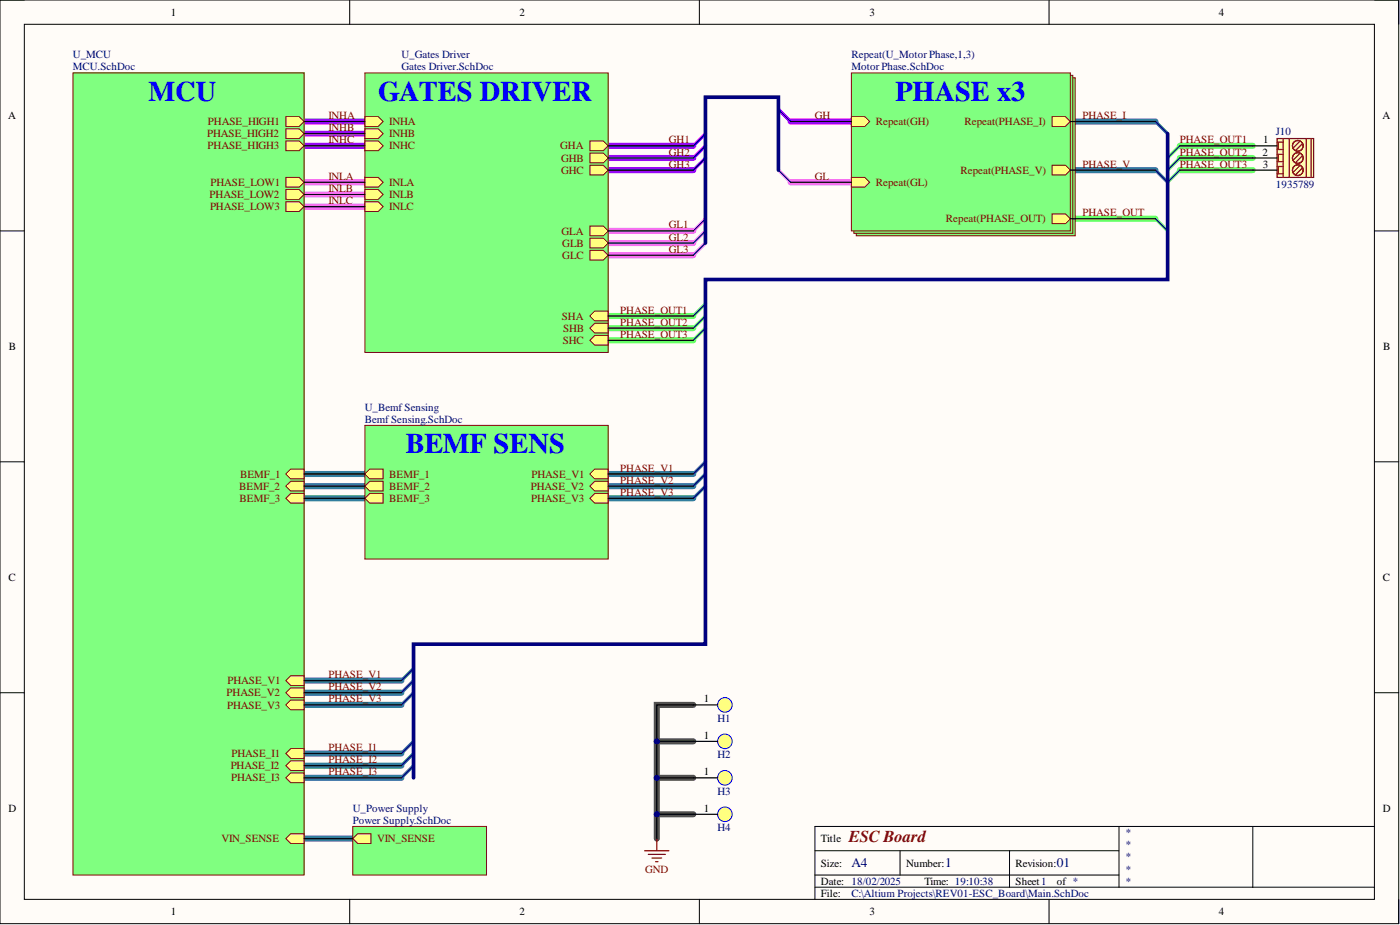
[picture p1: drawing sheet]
<svg xmlns="http://www.w3.org/2000/svg" width="292mm" height="193mm" viewBox="0 0 292 193" stroke-linecap="round" stroke-linejoin="round" font-family="sans-serif">
<path d="M0 0h291.8v192.7h-291.8z" fill-rule="evenodd" fill="#fffcf8"/>
<path d="M0 0h291.8v192.7h-291.8z" fill="none" stroke="#000" stroke-width=".21"/>
<path d="M5.1 5.1h281.7v182.5h-281.7z" fill-rule="evenodd" fill="#fffcf8"/>
<g fill="none" stroke="#000" stroke-width=".21">
<path d="M0 0h5.1M73 0v5.1M145.9 0v5.1M218.9 0v5.1M286.8 0h5v5.1M5.1 5.1h281.7v182.5h-281.7zM0 48.2h5.1M286.8 48.2h5M0 96.3h5.1M286.8 96.3h5M0 144.5h5.1M286.8 144.5h5"/>
<path d="M170 177.5h63.5M187.8 177.5v5.1M210.6 177.5v7.6M233.5 172.4v12.7M261.4 172.4v12.7M286.8 172.4h-116.8v15.2M73 187.6v5.1M145.9 187.6v5.1M170 185.1h116.8M170 182.6h63.5M218.9 187.6v5.1M291.8 187.6v5.1"/>
</g>
<path d="M147.2 27.9l-2.6 2.5M147.2 30.4l-2.6 2.6M147.2 33l-2.6 2.5M162.4 22.8l2.6 2.6" fill="none" stroke="#90f" stroke-width=".68"/>
<path d="M241.1 25.4l2.5 2.5M241.1 35.5l2.5 2.5M147.2 96.3l-2.6 2.6M147.2 98.9l-2.6 2.5M147.2 101.4l-2.6 2.6M86.3 139.4l-2.6 2.6M86.3 144.5l-2.6 2.6M86.3 142l-2.6 2.5M86.3 159.7l-2.6 2.6M86.3 157.2l-2.6 2.5M86.3 154.7l-2.6 2.5" fill="none" stroke="#327e9e" stroke-width=".68"/>
<path d="M162.4 35.5l2.6 2.5M147.2 45.6l-2.6 2.6M147.2 48.2l-2.6 2.5M147.2 50.7l-2.6 2.5" fill="none" stroke="#ff6eff" stroke-width=".68"/>
<path d="M246.2 30.4l-2.6 2.6M246.2 33l-2.6 2.5M246.2 35.5l-2.6 2.5M241.1 45.6l2.5 2.6M147.2 63.4l-2.6 2.5M147.2 65.9l-2.6 2.6M147.2 68.5l-2.6 2.5" fill="none" stroke="#6f6" stroke-width=".68"/>
<path d="M246.2 33h15.2M246.2 35.5h15.2M246.2 30.4h15.2M223.3 45.6h17.8M126.9 71h17.7M126.9 68.5h17.7M126.9 65.9h17.7" fill="none" stroke="#6f6" stroke-width="1.3"/>
<g fill="none" stroke="#327e9e" stroke-width="1.3">
<path d="M223.3 35.5h17.8M223.3 25.4h17.8M63.4 98.9h12.7M126.9 98.9h17.7M63.4 104h12.7M63.4 101.4h12.7M126.9 104h17.7M126.9 101.4h17.7M63.4 159.7h20.3M63.4 157.2h20.3M63.4 147.1h20.3M63.4 144.5h20.3"/>
<path d="M63.4 142h20.3M63.4 174.9h10.2M63.4 162.3h20.3"/>
</g>
<path d="M63.4 38h12.7M165 38h12.6M63.4 43.1h12.7M63.4 40.6h12.7M126.9 53.2h17.7M126.9 50.7h17.7M126.9 48.2h17.7" fill="none" stroke="#ff6eff" stroke-width="1.3"/>
<path d="M63.4 30.4h12.7M63.4 27.9h12.7M63.4 25.4h12.7" fill="none" stroke="#93f" stroke-width="1.3"/>
<path d="M126.9 35.5h17.7M126.9 33h17.7M126.9 30.4h17.7M165 25.4h12.6" fill="none" stroke="#90f" stroke-width="1.3"/>
<path d="M137 154.7h7.6M144.6 147.1h-7.6v27.8M137 169.9h7.6M137 162.3h7.6" fill="none" stroke="#505050" stroke-width="1.3"/>
<path d="M76.1 88.7h50.8v27.9h-50.8z" fill-rule="evenodd" fill="#80ff80"/>
<path d="M76.1 88.7h50.8v27.9h-50.8z" fill="none" stroke="#800000" stroke-width=".21"/>
<path d="M123.1 98.9l1-1h2.8v2h-2.8z" fill-rule="evenodd" fill="#ffff80"/>
<path d="M123.1 98.9l1-1h2.8v2h-2.8z" fill="none" stroke="#800000" stroke-width=".21"/>
<path d="M123.1 101.4l1-1h2.8v2h-2.8z" fill-rule="evenodd" fill="#ffff80"/>
<path d="M123.1 101.4l1-1h2.8v2h-2.8z" fill="none" stroke="#800000" stroke-width=".21"/>
<path d="M123.1 104l1-1.1h2.8v2.1h-2.8z" fill-rule="evenodd" fill="#ffff80"/>
<path d="M123.1 104l1-1.1h2.8v2.1h-2.8z" fill="none" stroke="#800000" stroke-width=".21"/>
<path d="M76.1 98.9l1-1h2.8v2h-2.8z" fill-rule="evenodd" fill="#ffff80"/>
<path d="M76.1 98.9l1-1h2.8v2h-2.8z" fill="none" stroke="#800000" stroke-width=".21"/>
<path d="M76.1 101.4l1-1h2.8v2h-2.8z" fill-rule="evenodd" fill="#ffff80"/>
<path d="M76.1 101.4l1-1h2.8v2h-2.8z" fill="none" stroke="#800000" stroke-width=".21"/>
<path d="M76.1 104l1-1.1h2.8v2.1h-2.8z" fill-rule="evenodd" fill="#ffff80"/>
<path d="M76.1 104l1-1.1h2.8v2.1h-2.8z" fill="none" stroke="#800000" stroke-width=".21"/>
<path d="M76.1 15.2h50.8v58.3h-50.8z" fill-rule="evenodd" fill="#80ff80"/>
<path d="M76.1 15.2h50.8v58.3h-50.8z" fill="none" stroke="#800000" stroke-width=".21"/>
<path d="M76.1 37h2.8l1 1-1 1h-2.8z" fill-rule="evenodd" fill="#ffff80"/>
<path d="M76.1 37h2.8l1 1-1 1h-2.8z" fill="none" stroke="#800000" stroke-width=".21"/>
<path d="M76.1 39.6h2.8l1 1-1 1h-2.8z" fill-rule="evenodd" fill="#ffff80"/>
<path d="M76.1 39.6h2.8l1 1-1 1h-2.8z" fill="none" stroke="#800000" stroke-width=".21"/>
<path d="M76.1 42.1h2.8l1 1-1 1h-2.8z" fill-rule="evenodd" fill="#ffff80"/>
<path d="M76.1 42.1h2.8l1 1-1 1h-2.8z" fill="none" stroke="#800000" stroke-width=".21"/>
<path d="M76.1 29.4h2.8l1 1-1 1h-2.8z" fill-rule="evenodd" fill="#ffff80"/>
<path d="M76.1 29.4h2.8l1 1-1 1h-2.8z" fill="none" stroke="#800000" stroke-width=".21"/>
<path d="M76.1 26.9h2.8l1 1-1 1h-2.8z" fill-rule="evenodd" fill="#ffff80"/>
<path d="M76.1 26.9h2.8l1 1-1 1h-2.8z" fill="none" stroke="#800000" stroke-width=".21"/>
<path d="M76.1 24.3h2.8l1 1.1-1 1h-2.8z" fill-rule="evenodd" fill="#ffff80"/>
<path d="M76.1 24.3h2.8l1 1.1-1 1h-2.8z" fill="none" stroke="#800000" stroke-width=".21"/>
<path d="M123.1 68.5l1-1.1h2.8v2.1h-2.8z" fill-rule="evenodd" fill="#ffff80"/>
<path d="M123.1 68.5l1-1.1h2.8v2.1h-2.8z" fill="none" stroke="#800000" stroke-width=".21"/>
<path d="M123.1 65.9l1-1h2.8v2h-2.8z" fill-rule="evenodd" fill="#ffff80"/>
<path d="M123.1 65.9l1-1h2.8v2h-2.8z" fill="none" stroke="#800000" stroke-width=".21"/>
<path d="M123.1 31.9h2.8l1 1.1-1 1h-2.8z" fill-rule="evenodd" fill="#ffff80"/>
<path d="M123.1 31.9h2.8l1 1.1-1 1h-2.8z" fill="none" stroke="#800000" stroke-width=".21"/>
<path d="M123.1 34.5h2.8l1 1-1 1h-2.8z" fill-rule="evenodd" fill="#ffff80"/>
<path d="M123.1 34.5h2.8l1 1-1 1h-2.8z" fill="none" stroke="#800000" stroke-width=".21"/>
<path d="M123.1 47.2h2.8l1 1-1 1h-2.8z" fill-rule="evenodd" fill="#ffff80"/>
<path d="M123.1 47.2h2.8l1 1-1 1h-2.8z" fill="none" stroke="#800000" stroke-width=".21"/>
<path d="M123.1 49.7h2.8l1 1-1 1h-2.8z" fill-rule="evenodd" fill="#ffff80"/>
<path d="M123.1 49.7h2.8l1 1-1 1h-2.8z" fill="none" stroke="#800000" stroke-width=".21"/>
<path d="M123.1 52.2h2.8l1 1-1 1.1h-2.8z" fill-rule="evenodd" fill="#ffff80"/>
<path d="M123.1 52.2h2.8l1 1-1 1.1h-2.8z" fill="none" stroke="#800000" stroke-width=".21"/>
<path d="M123.1 71l1-1h2.8v2h-2.8z" fill-rule="evenodd" fill="#ffff80"/>
<path d="M123.1 71l1-1h2.8v2h-2.8z" fill="none" stroke="#800000" stroke-width=".21"/>
<path d="M123.1 29.4h2.8l1 1-1 1h-2.8z" fill-rule="evenodd" fill="#ffff80"/>
<path d="M123.1 29.4h2.8l1 1-1 1h-2.8z" fill="none" stroke="#800000" stroke-width=".21"/>
<path d="M15.2 15.2h48.2v167.4h-48.2z" fill-rule="evenodd" fill="#80ff80"/>
<path d="M15.2 15.2h48.2v167.4h-48.2z" fill="none" stroke="#800000" stroke-width=".21"/>
<path d="M59.6 142l1.1-1h2.7v2h-2.7z" fill-rule="evenodd" fill="#ffff80"/>
<path d="M59.6 142l1.1-1h2.7v2h-2.7z" fill="none" stroke="#800000" stroke-width=".21"/>
<path d="M59.6 144.5l1.1-1h2.7v2h-2.7z" fill-rule="evenodd" fill="#ffff80"/>
<path d="M59.6 144.5l1.1-1h2.7v2h-2.7z" fill="none" stroke="#800000" stroke-width=".21"/>
<path d="M59.6 147.1l1.1-1.1h2.7v2.1h-2.7z" fill-rule="evenodd" fill="#ffff80"/>
<path d="M59.6 147.1l1.1-1.1h2.7v2.1h-2.7z" fill="none" stroke="#800000" stroke-width=".21"/>
<path d="M59.6 157.2l1.1-1h2.7v2h-2.7z" fill-rule="evenodd" fill="#ffff80"/>
<path d="M59.6 157.2l1.1-1h2.7v2h-2.7z" fill="none" stroke="#800000" stroke-width=".21"/>
<path d="M59.6 159.7l1.1-1h2.7v2h-2.7z" fill-rule="evenodd" fill="#ffff80"/>
<path d="M59.6 159.7l1.1-1h2.7v2h-2.7z" fill="none" stroke="#800000" stroke-width=".21"/>
<path d="M59.6 162.3l1.1-1h2.7v2h-2.7z" fill-rule="evenodd" fill="#ffff80"/>
<path d="M59.6 162.3l1.1-1h2.7v2h-2.7z" fill="none" stroke="#800000" stroke-width=".21"/>
<path d="M59.6 24.3h2.8l1 1.1-1 1h-2.8z" fill-rule="evenodd" fill="#ffff80"/>
<path d="M59.6 24.3h2.8l1 1.1-1 1h-2.8z" fill="none" stroke="#800000" stroke-width=".21"/>
<path d="M59.6 26.9h2.8l1 1-1 1h-2.8z" fill-rule="evenodd" fill="#ffff80"/>
<path d="M59.6 26.9h2.8l1 1-1 1h-2.8z" fill="none" stroke="#800000" stroke-width=".21"/>
<path d="M59.6 29.4h2.8l1 1-1 1h-2.8z" fill-rule="evenodd" fill="#ffff80"/>
<path d="M59.6 29.4h2.8l1 1-1 1h-2.8z" fill="none" stroke="#800000" stroke-width=".21"/>
<path d="M59.6 37h2.8l1 1-1 1h-2.8z" fill-rule="evenodd" fill="#ffff80"/>
<path d="M59.6 37h2.8l1 1-1 1h-2.8z" fill="none" stroke="#800000" stroke-width=".21"/>
<path d="M59.6 39.6h2.8l1 1-1 1h-2.8z" fill-rule="evenodd" fill="#ffff80"/>
<path d="M59.6 39.6h2.8l1 1-1 1h-2.8z" fill="none" stroke="#800000" stroke-width=".21"/>
<path d="M59.6 42.1h2.8l1 1-1 1h-2.8z" fill-rule="evenodd" fill="#ffff80"/>
<path d="M59.6 42.1h2.8l1 1-1 1h-2.8z" fill="none" stroke="#800000" stroke-width=".21"/>
<path d="M59.6 98.9l1.1-1h2.7v2h-2.7z" fill-rule="evenodd" fill="#ffff80"/>
<path d="M59.6 98.9l1.1-1h2.7v2h-2.7z" fill="none" stroke="#800000" stroke-width=".21"/>
<path d="M59.6 101.4l1.1-1h2.7v2h-2.7z" fill-rule="evenodd" fill="#ffff80"/>
<path d="M59.6 101.4l1.1-1h2.7v2h-2.7z" fill="none" stroke="#800000" stroke-width=".21"/>
<path d="M59.6 104l1.1-1.1h2.7v2.1h-2.7z" fill-rule="evenodd" fill="#ffff80"/>
<path d="M59.6 104l1.1-1.1h2.7v2.1h-2.7z" fill="none" stroke="#800000" stroke-width=".21"/>
<path d="M59.6 174.9l1.1-1h2.7v2.1h-2.7z" fill-rule="evenodd" fill="#ffff80"/>
<path d="M59.6 174.9l1.1-1h2.7v2.1h-2.7z" fill="none" stroke="#800000" stroke-width=".21"/>
<path d="M178.7 16.2h45.6v33h-45.6z" fill-rule="evenodd" fill="#80ff80"/>
<path d="M178.7 16.2h45.6v33h-45.6z" fill="none" stroke="#800000" stroke-width=".21"/>
<path d="M178.1 15.7h45.7v33h-45.7z" fill-rule="evenodd" fill="#80ff80"/>
<path d="M178.1 15.7h45.7v33h-45.7z" fill="none" stroke="#800000" stroke-width=".21"/>
<path d="M177.6 15.2h45.7v33h-45.7z" fill-rule="evenodd" fill="#80ff80"/>
<path d="M177.6 15.2h45.7v33h-45.7z" fill="none" stroke="#800000" stroke-width=".21"/>
<path d="M177.6 24.3h2.8l1 1.1-1 1h-2.8z" fill-rule="evenodd" fill="#ffff80"/>
<path d="M177.6 24.3h2.8l1 1.1-1 1h-2.8z" fill="none" stroke="#800000" stroke-width=".21"/>
<path d="M177.6 37h2.8l1 1-1 1h-2.8z" fill-rule="evenodd" fill="#ffff80"/>
<path d="M177.6 37h2.8l1 1-1 1h-2.8z" fill="none" stroke="#800000" stroke-width=".21"/>
<path d="M219.5 44.6h2.8l1 1-1 1.1h-2.8z" fill-rule="evenodd" fill="#ffff80"/>
<path d="M219.5 44.6h2.8l1 1-1 1.1h-2.8z" fill="none" stroke="#800000" stroke-width=".21"/>
<path d="M219.5 24.3h2.8l1 1.1-1 1h-2.8z" fill-rule="evenodd" fill="#ffff80"/>
<path d="M219.5 24.3h2.8l1 1.1-1 1h-2.8z" fill="none" stroke="#800000" stroke-width=".21"/>
<path d="M219.5 34.5h2.8l1 1-1 1h-2.8z" fill-rule="evenodd" fill="#ffff80"/>
<path d="M219.5 34.5h2.8l1 1-1 1h-2.8z" fill="none" stroke="#800000" stroke-width=".21"/>
<path d="M73.6 172.4h27.9v10.2h-27.9z" fill-rule="evenodd" fill="#80ff80"/>
<path d="M73.6 172.4h27.9v10.2h-27.9z" fill="none" stroke="#800000" stroke-width=".21"/>
<path d="M73.6 174.9l1-1h2.8v2.1h-2.8z" fill-rule="evenodd" fill="#ffff80"/>
<path d="M73.6 174.9l1-1h2.8v2.1h-2.8z" fill="none" stroke="#800000" stroke-width=".21"/>
<g fill="none" stroke="#000080" stroke-width=".25">
<path d="M147.2 27.9l-2.6 2.5M147.2 30.4l-2.6 2.6M147.2 33l-2.6 2.5M162.4 22.8l2.6 2.6M162.4 35.5l2.6 2.5M241.1 25.4l2.5 2.5M241.1 35.5l2.5 2.5M147.2 45.6l-2.6 2.6M147.2 48.2l-2.6 2.5M147.2 50.7l-2.6 2.5M241.1 45.6l2.5 2.6M147.2 63.4l-2.6 2.5"/>
<path d="M147.2 65.9l-2.6 2.6M147.2 68.5l-2.6 2.5M147.2 96.3l-2.6 2.6M147.2 98.9l-2.6 2.5M147.2 101.4l-2.6 2.6M86.3 139.4l-2.6 2.6M86.3 144.5l-2.6 2.6M86.3 142l-2.6 2.5M86.3 159.7l-2.6 2.6M86.3 157.2l-2.6 2.5M86.3 154.7l-2.6 2.5"/>
</g>
<circle cx="151.2" cy="147.1" r="1.52" fill="#ffff80"/>
<circle cx="151.2" cy="147.1" r="1.52" fill="none" stroke="#00f" stroke-width=".21"/>
<path d="M144.6 147.1h5.1" fill="none" stroke="#000" stroke-width=".25"/>
<circle cx="151.2" cy="154.7" r="1.52" fill="#ffff80"/>
<circle cx="151.2" cy="154.7" r="1.52" fill="none" stroke="#00f" stroke-width=".21"/>
<path d="M144.6 154.7h5.1" fill="none" stroke="#000" stroke-width=".25"/>
<circle cx="151.2" cy="162.3" r="1.52" fill="#ffff80"/>
<circle cx="151.2" cy="162.3" r="1.52" fill="none" stroke="#00f" stroke-width=".21"/>
<path d="M144.6 162.3h5.1" fill="none" stroke="#000" stroke-width=".25"/>
<circle cx="151.2" cy="169.9" r="1.52" fill="#ffff80"/>
<circle cx="151.2" cy="169.9" r="1.52" fill="none" stroke="#00f" stroke-width=".21"/>
<path d="M144.6 169.9h5.1" fill="none" stroke="#000" stroke-width=".25"/>
<path d="M134.5 177.5h5.1M135.3 178.2h3.5M136 179h2.1M136.8 179.8h.5M137 174.9v2.6" fill="none" stroke="#800000" stroke-width=".25"/>
<path d="M266.5 28.9h7.6v8.1h-7.6z" fill-rule="evenodd" fill="#ffffb0"/>
<path d="M266.5 28.9h7.6v8.1h-7.6z" fill="none" stroke="#800000" stroke-width=".25"/>
<g fill="none" stroke="#000" stroke-width=".25">
<path d="M63.4 30.4h12.7M63.4 38h12.7M63.4 27.9h12.7M63.4 25.4h12.7M126.9 30.4h17.7M126.9 33h17.7M126.9 35.5h17.7M246.2 33h20.3M261.4 30.4h5.1M261.4 35.5h5.1M63.4 43.1h12.7M63.4 40.6h12.7"/>
<path d="M126.9 53.2h17.7M126.9 50.7h17.7M126.9 48.2h17.7M126.9 71h17.7M126.9 68.5h17.7M126.9 65.9h17.7M63.4 98.9h12.7M126.9 98.9h17.7M63.4 104h12.7M63.4 101.4h12.7M126.9 104h17.7M126.9 101.4h17.7"/>
<path d="M63.4 159.7h20.3M63.4 157.2h20.3M63.4 147.1h20.3M63.4 144.5h20.3M63.4 142h20.3M63.4 174.9h10.2M63.4 162.3h20.3M137 169.9h7.6"/>
</g>
<g fill="none" stroke="#980000" stroke-width=".25">
<path d="M266.5 34.7h1.2M266.5 36.3h1.2M266.5 33.7h1.2M266.5 32.2h1.2M266.5 29.7h1.2M266.5 31.2h1.2M266.7 29.7v1.5M266.7 32.2v1.5M266.7 34.7v1.6M267.7 28.9v8.1M269 28.9v8.1M271.3 29.4l-1.5 1.5"/>
<path d="M271.3 31.9l-1.5 1.6M271.3 34.5l-1.5 1.5M271.8 29.9l-1.5 1.5M271.8 32.5l-1.5 1.5M271.8 35l-1.5 1.5M272.5 28.9v8.1M273.6 28.9v8.1"/>
<circle cx="270.8" cy="33" r="1.12"/>
<circle cx="270.8" cy="35.5" r="1.12"/>
<circle cx="270.8" cy="30.4" r="1.12"/>
</g>
<path d="M246.2 30.4l-2.6 2.6M246.2 33l-2.6 2.5M246.2 35.5l-2.6 2.5" fill="none" stroke="#000080" stroke-width=".25"/>
<path d="M162.4 35.5v-15.2h-15.2v30.4" fill="none" stroke="#000080" stroke-width=".76"/>
<circle cx="137" cy="169.9" r=".51" fill="#000080"/>
<circle cx="137" cy="169.9" r=".51" fill="none" stroke="#000080" stroke-width=".21"/>
<path d="M137 162.3h7.6" fill="none" stroke="#000" stroke-width=".25"/>
<circle cx="137" cy="162.3" r=".51" fill="#000080"/>
<circle cx="137" cy="162.3" r=".51" fill="none" stroke="#000080" stroke-width=".21"/>
<path d="M137 154.7h7.6" fill="none" stroke="#000" stroke-width=".25"/>
<circle cx="137" cy="154.7" r=".51" fill="#000080"/>
<circle cx="137" cy="154.7" r=".51" fill="none" stroke="#000080" stroke-width=".21"/>
<path d="M144.6 147.1h-7.6v27.8" fill="none" stroke="#000" stroke-width=".25"/>
<circle cx="137" cy="154.7" r=".51" fill="#000080"/>
<circle cx="137" cy="154.7" r=".51" fill="none" stroke="#000080" stroke-width=".21"/>
<circle cx="137" cy="162.3" r=".51" fill="#000080"/>
<circle cx="137" cy="162.3" r=".51" fill="none" stroke="#000080" stroke-width=".21"/>
<circle cx="137" cy="169.9" r=".51" fill="#000080"/>
<circle cx="137" cy="169.9" r=".51" fill="none" stroke="#000080" stroke-width=".21"/>
<path d="M165 38h12.6M165 25.4h12.6M223.3 25.4h17.8M223.3 35.5h17.8M246.2 35.5h15.2M246.2 30.4h15.2M223.3 45.6h17.8" fill="none" stroke="#000" stroke-width=".25"/>
<path d="M243.6 27.9v30.4h-96.4v76.1h-60.9v27.9" fill="none" stroke="#000080" stroke-width=".76"/>
<g font-size="5.9" fill="#00f">
<text x="31" y="21">MCU</text>
<text x="78.9" y="21">GATES DRIVER</text>
<text x="186.9" y="21">PHASE x3</text>
<text x="84.7" y="94.6">BEMF SENS</text>
</g>
<text font-size="3.5" fill="#800000" x="177.1" y="175.7">ESC Board</text>
<g font-size="2.8" fill="#000080">
<text x="177.6" y="180.9">A4</text>
<text x="197.2" y="180.9">1</text>
<text x="220.5" y="180.9">01</text>
</g>
<g font-size="2.3">
<text x="35.6" y="3.3">1</text>
<text x="108.4" y="3.3">2</text>
<text x="181.4" y="3.3">3</text>
<text x="254.3" y="3.3">4</text>
<text x="1.7" y="24.8">A</text>
<text x="263.6" y="29.9">1</text>
<text x="288.5" y="24.8">A</text>
<text x="263.4" y="32.5">2</text>
<text x="263.5" y="35">3</text>
<text x="1.9" y="73">B</text>
<text x="288.6" y="73">B</text>
<text x="1.8" y="121.2">C</text>
<text x="288.5" y="121.2">C</text>
<text x="146.8" y="146.5">1</text>
<text x="146.8" y="154.2">1</text>
<text x="146.8" y="161.8">1</text>
<text x="1.8" y="169.4">D</text>
<text x="146.8" y="169.4">1</text>
<text x="288.5" y="169.4">D</text>
<text x="171.3" y="175.7">Title</text>
<text x="171.3" y="180.8">Size:</text>
<text x="171.3" y="184.6">Date: 18/02/2025</text>
<text x="189.1" y="180.8">Number:</text>
<text x="192.9" y="184.6">Time: 19:10:38</text>
<text x="211.9" y="180.8">Revision:</text>
<text x="211.9" y="184.6">Sheet1</text>
<text x="220.5" y="184.6">of *</text>
<text x="35.6" y="190.9">1</text>
<text x="108.4" y="190.9">2</text>
<text x="171.3" y="187.1">File:</text>
<text x="181.4" y="190.9">3</text>
<text x="254.3" y="190.9">4</text>
</g>
<g font-size="2.3" fill="#000080">
<text x="15.2" y="12.2">U_MCU</text>
<text x="15.2" y="14.7">MCU.SchDoc</text>
<text x="83.7" y="12.2">U_Gates Driver</text>
<text x="83.7" y="14.7">Gates Driver.SchDoc</text>
<text x="177.6" y="12.2">Repeat(U_Motor Phase,1,3)</text>
<text x="177.6" y="14.7">Motor Phase.SchDoc</text>
<text x="266.2" y="28.1">J10</text>
<text x="266.2" y="39.3">1935789</text>
<text x="76.1" y="85.7">U_Bemf Sensing</text>
<text x="76.1" y="88.2">Bemf Sensing.SchDoc</text>
<text x="149.7" y="150.6">H1</text>
<text x="149.7" y="158.2">H2</text>
<text x="149.7" y="165.8">H3</text>
<text x="73.6" y="169.4">U_Power Supply</text>
<text x="73.6" y="171.9">Power Supply.SchDoc</text>
<text x="149.7" y="173.4">H4</text>
<text x="234.7" y="174.4">*</text>
<text x="234.7" y="177">*</text>
<text x="234.7" y="179.5">*</text>
<text x="234.7" y="182">*</text>
<text x="234.7" y="184.6">*</text>
<text x="177.6" y="187.1">C:\Altium Projects\REV01-ESC_Board\Main.SchDoc</text>
</g>
<g font-size="2.3" fill="#800000">
<text x="43.2" y="28.6">PHASE_HIGH2</text>
<text x="43.4" y="26.1">PHASE_HIGH1</text>
<text x="68.5" y="24.8">INHA</text>
<text x="68.5" y="27.4">INHB</text>
<text x="68.5" y="29.9">INHC</text>
<text x="81.2" y="28.6">INHB</text>
<text x="81.2" y="26.1">INHA</text>
<text x="139.6" y="29.9">GH1</text>
<text x="170" y="24.8">GH</text>
<text x="182.7" y="26.1">Repeat(GH)</text>
<text x="201.2" y="26.1">Repeat(PHASE_I)</text>
<text x="225.9" y="24.8">PHASE_I</text>
<text x="246.2" y="29.9">PHASE_OUT1</text>
<text x="43.3" y="31.2">PHASE_HIGH3</text>
<text x="81.2" y="31.2">INHC</text>
<text x="116.9" y="31.2">GHA</text>
<text x="117.1" y="33.7">GHB</text>
<text x="139.6" y="32.5">GH2</text>
<text x="139.6" y="35">GH3</text>
<text x="225.9" y="35">PHASE_V</text>
<text x="246.2" y="32.5">PHASE_OUT2</text>
<text x="246.2" y="35">PHASE_OUT3</text>
<text x="43.7" y="41.3">PHASE_LOW2</text>
<text x="43.9" y="38.8">PHASE_LOW1</text>
<text x="68.5" y="37.5">INLA</text>
<text x="68.5" y="40.1">INLB</text>
<text x="81.2" y="38.8">INLA</text>
<text x="81.2" y="41.3">INLB</text>
<text x="117.1" y="36.3">GHC</text>
<text x="170" y="37.5">GL</text>
<text x="182.7" y="38.8">Repeat(GL)</text>
<text x="200.4" y="36.3">Repeat(PHASE_V)</text>
<text x="43.8" y="43.9">PHASE_LOW3</text>
<text x="68.5" y="42.6">INLC</text>
<text x="81.2" y="43.9">INLC</text>
<text x="139.6" y="47.7">GL1</text>
<text x="197.3" y="46.4">Repeat(PHASE_OUT)</text>
<text x="225.9" y="45.1">PHASE_OUT</text>
<text x="117.2" y="48.9">GLA</text>
<text x="117.3" y="51.5">GLB</text>
<text x="139.6" y="50.2">GL2</text>
<text x="139.6" y="52.7">GL3</text>
<text x="117.3" y="54">GLC</text>
<text x="129.4" y="65.4">PHASE_OUT1</text>
<text x="117.2" y="66.7">SHA</text>
<text x="117.4" y="71.8">SHC</text>
<text x="117.5" y="69.2">SHB</text>
<text x="129.4" y="67.9">PHASE_OUT2</text>
<text x="129.4" y="70.5">PHASE_OUT3</text>
<text x="50.1" y="99.6">BEMF_1</text>
<text x="81.2" y="99.6">BEMF_1</text>
<text x="110.9" y="99.6">PHASE_V1</text>
<text x="129.4" y="98.4">PHASE_V1</text>
<text x="129.4" y="100.9">PHASE_V2</text>
<text x="49.9" y="102.2">BEMF_2</text>
<text x="50" y="104.7">BEMF_3</text>
<text x="81.2" y="102.2">BEMF_2</text>
<text x="81.2" y="104.7">BEMF_3</text>
<text x="110.7" y="102.2">PHASE_V2</text>
<text x="110.8" y="104.7">PHASE_V3</text>
<text x="129.4" y="103.4">PHASE_V3</text>
<text x="47.5" y="142.7">PHASE_V1</text>
<text x="68.5" y="141.5">PHASE_V1</text>
<text x="47.3" y="145.3">PHASE_V2</text>
<text x="47.4" y="147.8">PHASE_V3</text>
<text x="68.5" y="144">PHASE_V2</text>
<text x="68.5" y="146.5">PHASE_V3</text>
<text x="48.1" y="160.5">PHASE_I2</text>
<text x="48.3" y="158">PHASE_I1</text>
<text x="68.5" y="156.7">PHASE_I1</text>
<text x="68.5" y="159.2">PHASE_I2</text>
<text x="68.5" y="161.8">PHASE_I3</text>
<text x="48.2" y="163">PHASE_I3</text>
<text x="46.2" y="175.7">VIN_SENSE</text>
<text x="78.7" y="175.7">VIN_SENSE</text>
<text x="134.6" y="182">GND</text>
</g>
</svg>
